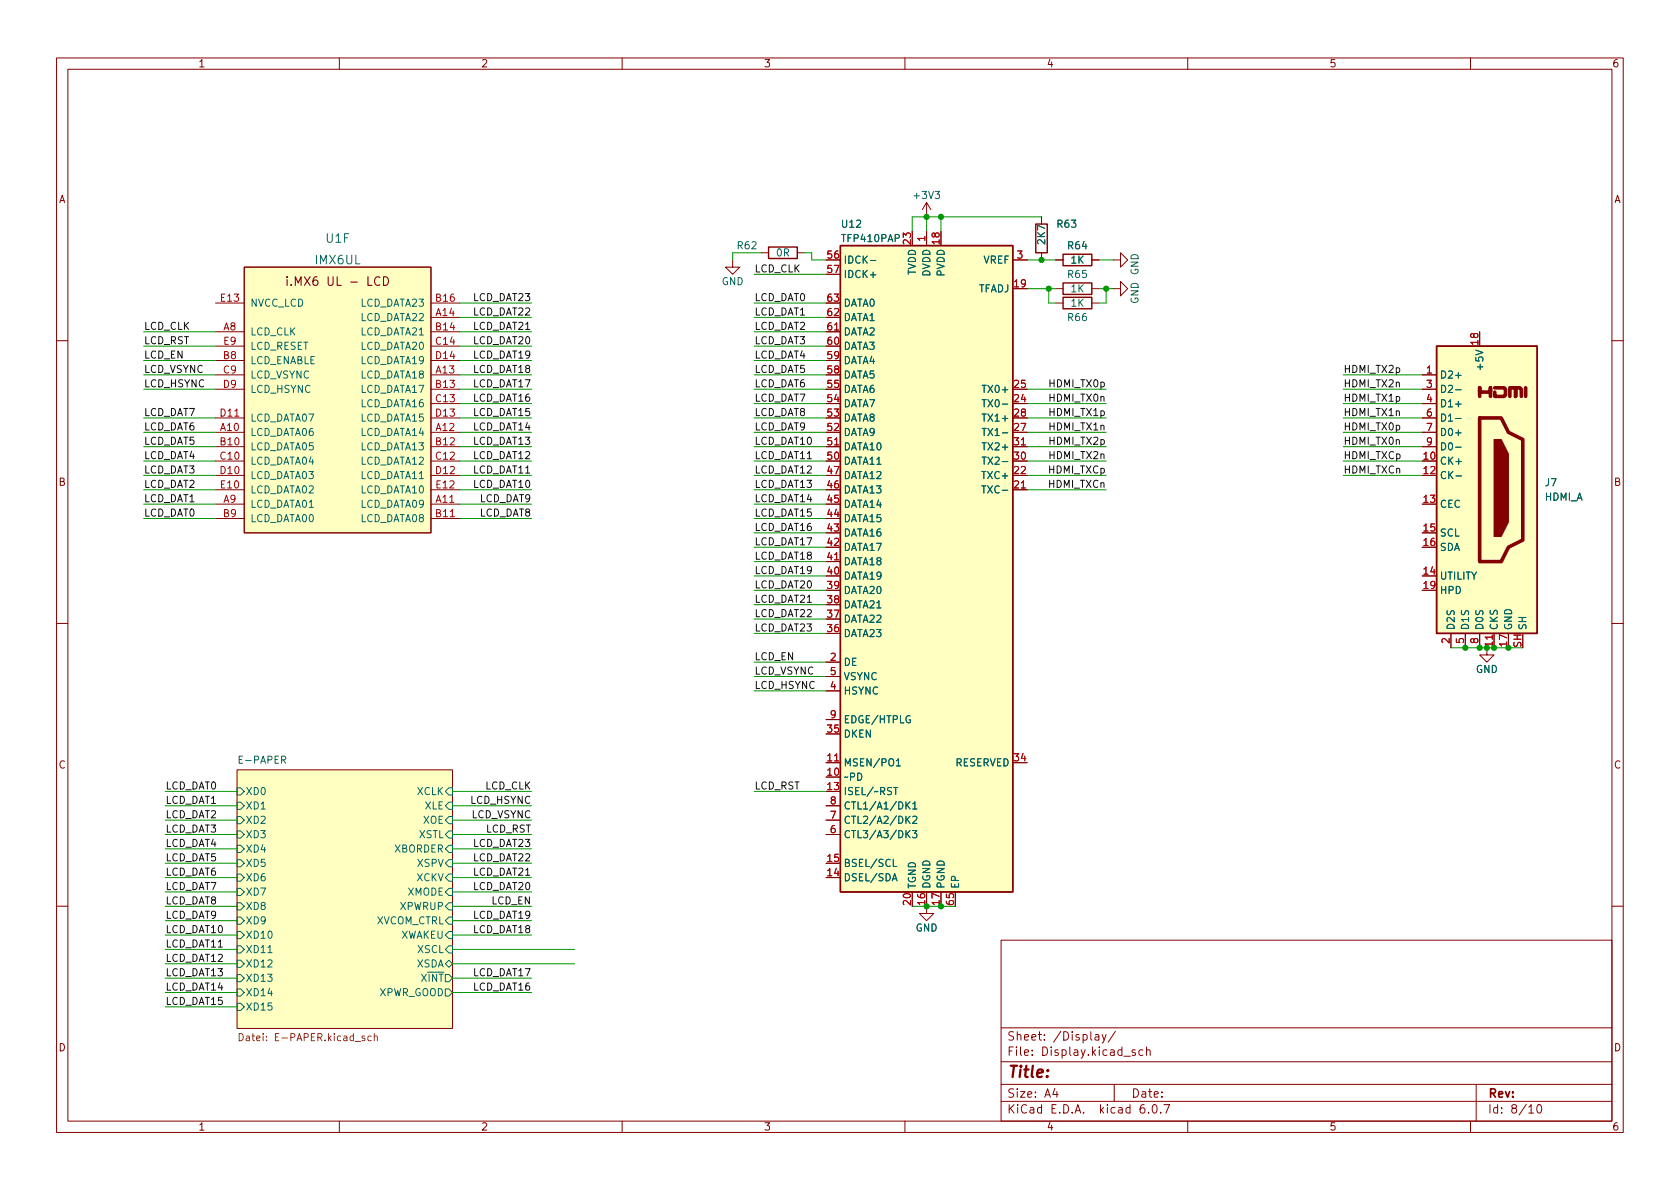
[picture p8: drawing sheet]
<svg xmlns="http://www.w3.org/2000/svg" width="297mm" height="210mm" viewBox="0 0 297 210" stroke-linecap="round" stroke-linejoin="round" font-family="sans-serif">
<g fill="none" stroke="#840000" stroke-width=".18">
<path d="M10 10.2h277v190.1h-277zM12 12.2h273v186.1h-273zM60 10.2v2M110 10.2v2M160 10.2v2M210 10.2v2M260 10.2v2M163.8 35.8v2.5M163.8 35.8l-.7 1.3M163.8 35.8l.8 1.3M184.1 38.3v1.3M38.1 53.6h5.1"/>
<path d="M38.1 58.7h5.1M43.2 47.2h33v47h-33zM76.2 53.6h5.1M76.2 58.7h5.1M76.2 56.1h5.1M129.5 46v1.2h1.3l-1.3 1.3-1.2-1.3h1.2M134.6 44.7h1.3M141 44.7h1.2M146 58.7h2.6M163.8 40.9v2.5M179.1 46h2.5M184.1 44.7v1.3"/>
<path d="M186.7 53.6h1.3M186.7 46h1.3M186.7 51h1.3M193 53.6h1.3M193 46h1.3M193 51h1.3M196.8 46h1.3v1.2l1.3-1.2-1.3-1.3v1.3M196.8 51h1.3v1.3l1.3-1.3-1.3-1.2v1.2M10 60.2h2M38.1 79h5.1M38.1 66.3h5.1M38.1 68.8h5.1"/>
<path d="M38.1 73.9h5.1M38.1 76.4h5.1M38.1 63.7h5.1M38.1 61.2h5.1M76.2 79h5.1M76.2 66.3h5.1M76.2 68.8h5.1M76.2 71.4h5.1M76.2 73.9h5.1M76.2 76.4h5.1M76.2 63.7h5.1M76.2 61.2h5.1"/>
<path d="M146 79h2.6M179.1 79h2.5M251.5 79h2.5M251.5 66.3h2.5M251.5 68.8h2.5M251.5 71.4h2.5M251.5 73.9h2.5M251.5 76.4h2.5M285 60.2h2M38.1 86.6h5.1M38.1 89.1h5.1M38.1 91.7h5.1"/>
<path d="M38.1 81.5h5.1M38.1 84.1h5.1M76.2 86.6h5.1M76.2 89.1h5.1M76.2 91.7h5.1M76.2 81.5h5.1M76.2 84.1h5.1M146 99.3h2.6M179.1 86.6h2.5M10 110.2h2M146 117.1h2.6M146 119.6h2.6"/>
<path d="M256.5 112v2.5M259.1 112v2.5M261.6 112v2.5M262.9 114.5v1.3h1.3l-1.3 1.3-1.3-1.3h1.3M264.2 112v2.5M285 110.2h2M41.9 136.1h38.1v45.8h-38.1zM146 134.9h2.6M146 122.2h2.6M146 127.2h2.6M146 147.6h2.6M146 145h2.6"/>
<path d="M146 142.5h2.6M10 160.2h2M163.8 160.3v1.2h1.3l-1.3 1.3-1.2-1.3h1.2M177 166.3h108v32h-108zM285 160.2h2M60 198.3v2M110 198.3v2M160 198.3v2M177 194.8h108M177 191.8h108M177 187.8h108M177 181.8h108"/>
<path d="M186.5 192.5l-.4 1h1M186.9 193v1M193.6 183h.6l.1 .9M194.3 183.3l-.5 .1a.29 .29 0 0 0-.2 .2 .29 .29 0 0 0 .2 .3h.5M194.9 182.9l.3 1M195.6 182.9l-.5 1.4-.2 .1M197 191.8v3M197.2 182.4l-1.3 1.9M198.7 186.8h1.2M200.7 185.7l-.3-.1-.3 .2 .1 .3 .5 .1v.4h-.6M202.1 185.7l-.5-.1-.2 .3v.4l.1 .3h.6M202.3 195.3a.59 .59 0 0 0-.7 .7v.5l.1 .3h.4l.3-.1v-.5l-.1-.2-.4-.1-.3 .3"/>
<path d="M202.7 185.8l.2-.2 .4 .1 .1 .9M202.7 185.1v1.5M203.1 196.7v.1M203.9 195.4l.2-.1a.81 .81 0 0 1 .6 .7 .81 .81 0 0 1-.3 .8h-.2a.81 .81 0 0 1-.6-.6 .81 .81 0 0 1 .3-.8zM205.2 196.7v.1M205.8 195.3h1l-.7 1.5M210 198.3v2M260 198.3v2M261 191.8v6.5M270.3 195.8l.4-.5v1.5M270.3 196.8h.9M271.9 195.4l.2-.1a.81 .81 0 0 1 .6 .7 .81 .81 0 0 1-.3 .8h-.2a.81 .81 0 0 1-.6-.6 .81 .81 0 0 1 .3-.8z"/>
</g>
<g fill="#ffffc2" stroke="#ffffc2" stroke-width=".18">
<path d="M41.9 136.1h38.1v45.8h-38.1z"/>
<path d="M148.6 43.4h30.5v114.3h-30.5z"/>
<path d="M254 61.2h17.8v50.8h-17.8z"/>
<path d="M43.2 47.2h33v47h-33z"/>
</g>
<g fill="none" stroke="#006464" stroke-width=".18">
<path d="M153.9 46.1h1M173.6 70.7h.8M173.6 68.1h.8M173.6 75.8h.8M173.6 73.2h.8M173.6 78.3h.8M174 70.7v1.2M174 75.8v1.2M257.4 68.9h.9M257.4 74h.9M257.4 79.1h.9M173.6 85.9h.7"/>
<path d="M173.6 80.8h.8M174 80.8v1.3M257.4 84.2h1M41.9 139.3h.6l.7 .6-.7 .7h-.6zM78.7 139.9l.7-.6h.6v1.3h-.6zM158 139.3h.7M158.5 134.5l.4-.3v1.2M158.5 135.4h.7M41.9 141.9h.6l.7 .6-.7 .6h-.6zM41.9 144.4h.6l.7 .6-.7 .7h-.6zM41.9 146.9h.6l.7 .7-.7 .6h-.6zM41.9 149.5h.6l.7 .6-.7 .6h-.6z"/>
<path d="M41.9 152h.6l.7 .6-.7 .7h-.6zM41.9 154.6h.6l.7 .6-.7 .6h-.6zM41.9 157.1h.6l.7 .6-.7 .7h-.6zM41.9 159.6h.6l.7 .7-.7 .6h-.6zM78.7 145l.7-.6h.6v1.3h-.6zM78.7 147.6l.7-.7h.6v1.3h-.6zM78.7 152.6l.7-.6h.6v1.3h-.6zM78.7 157.7l.7-.6h.6v1.3h-.6zM79.4 141.9h.6v1.2h-.6l-.7-.6zM79.4 149.5h.6v1.2h-.6l-.7-.6zM79.4 154.6h.6v1.2h-.6l-.7-.6zM79.4 159.6h.6v1.3h-.6l-.7-.6z"/>
<path d="M157.8 155.8l.4-1.3 .4 1.3M157.9 155.4h.6M157.9 152v1.2h.6M160.4 147.4l.5 .7M160.4 144.9l.5 .7M160.4 142.3l.5 .8M160.9 146.9l-.7 .7M160.9 144.3l-.7 .8M160.9 141.8l-.7 .7M161.3 146.9h.8l-.4 .5 .4 .1v.5l-.2 .1-.6-.1M161.4 144.5l.5-.2 .2 .4-.8 .9h.8M161.4 142.2l.4-.4v1.3"/>
<path d="M161.4 143.1h.7M41.9 164.7h.6l.7 .6-.7 .7h-.6zM41.9 167.3h.6l.7 .6-.7 .6h-.6zM41.9 169.8h.6l.7 .6-.7 .7h-.6zM41.9 162.2h.6l.7 .6-.7 .6h-.6zM41.9 174.9h.6l.7 .6-.7 .6h-.6zM41.9 172.3h.6l.7 .7-.7 .6h-.6zM41.9 177.4h.6l.7 .6-.7 .7h-.6zM47.4 168.5h.7M78.7 162.8l.7-.6h.6v1.2h-.6zM78.7 170.4l.7-.6 .6 .6-.6 .7zM78.7 172.3h.7l.6 .7-.6 .6h-.7z"/>
<path d="M78.7 174.9h.7l.6 .6-.6 .6h-.7zM79.4 167.3h.6v1.2h-.6l-.7-.6zM79.4 164.7h.6v1.3h-.6l-.7-.7z"/>
</g>
<path d="M42.3 182.8a.64 .64 0 0 1 .7 .6 .64 .64 0 0 1-.7 .6zM65.6 183.3l-.3-.1-.3 .2 .2 .6h.4M66.2 183.3l.2-.1 .3 .1v.7M66.2 182.8v1.2" fill="none" stroke="#725600" stroke-width=".18"/>
<path d="M183.1 39.6h2.1v5.1h-2.1zM135.9 43.7h5.1v2h-5.1zM148.6 43.4h30.5v114.3h-30.5zM188 52.6h5v2h-5zM188 50h5v2.1h-5zM188 45h5v2h-5zM254 61.2h17.8v50.8h-17.8z" fill="none" stroke="#840000" stroke-width=".25"/>
<path d="M261.6 70.1v-1.5v.7h1.9v-.7v1.5M261.6 73.9h3.8l1.3 2.5 2.5 1.3v17.8l-2.5 1.3-1.3 2.5h-3.8zM264.3 68.6h1.6l.3 .2v1l-.3 .3h-1.6v-.8M267 70.1v-1.5h1v1.5v-1.5h.7l.3 .2v1.3M269.7 68.6v1.5" fill="none" stroke="#840000" stroke-width=".63"/>
<path d="M264.2 77.7h1.2l1.3 2.6v12l-1.3 2.6h-1.2z" fill="#840000" stroke="#840000" stroke-width=".18"/>
<path d="M50.8 48.9v.2M50.8 49.5v1M51.5 50.3v.2M67.8 48.9a.77 .77 0 0 1 .9 .8 .77 .77 0 0 1-.9 .8z" fill="none" stroke="#840000" stroke-width=".19"/>
<g fill="none" stroke="#009600" stroke-width=".18">
<path d="M163.8 38.3v2.6M166.4 38.3v2.6M184.1 38.3h-22.8v2.6M25.4 58.7h12.7M81.3 56.1h12.7M81.3 58.7h12.7M81.3 53.6h12.7M133.3 56.1h12.7M133.3 58.7h12.7M133.3 53.6h12.7M133.3 48.5h12.7M134.6 44.7h-5.1v1.3"/>
<path d="M142.2 44.7h1.3v1.3h2.5M181.6 51h5.1M181.6 46h5.1M185.4 51v2.6h1.3M194.3 51h2.5M194.3 46h2.5M195.6 51v2.6h-1.3M25.4 79h12.7M25.4 61.2h12.7M25.4 76.4h12.7M25.4 73.9h12.7M25.4 63.7h12.7"/>
<path d="M25.4 68.8h12.7M25.4 66.3h12.7M81.3 79h12.7M81.3 61.2h12.7M81.3 76.4h12.7M81.3 73.9h12.7M81.3 63.7h12.7M81.3 68.8h12.7M81.3 71.4h12.7M81.3 66.3h12.7M133.3 79h12.7M133.3 61.2h12.7"/>
<path d="M133.3 76.4h12.7M133.3 73.9h12.7M133.3 63.7h12.7M133.3 68.8h12.7M133.3 71.4h12.7M133.3 66.3h12.7M181.6 79h14M181.6 76.4h14M181.6 73.9h14M181.6 68.8h14M181.6 71.4h14M237.5 79h14"/>
<path d="M237.5 76.4h14M237.5 73.9h14M237.5 68.8h14M237.5 71.4h14M237.5 66.3h14M25.4 84.1h12.7M25.4 86.6h12.7M25.4 81.5h12.7M25.4 91.7h12.7M25.4 89.1h12.7M81.3 84.1h12.7M81.3 86.6h12.7"/>
<path d="M81.3 81.5h12.7M81.3 91.7h12.7M81.3 89.1h12.7M133.3 84.1h12.7M133.3 86.6h12.7M133.3 81.5h12.7M133.3 91.7h12.7M133.3 89.1h12.7M133.3 99.3h12.7M133.3 94.2h12.7M133.3 96.8h12.7M181.6 84.1h14"/>
<path d="M181.6 86.6h14M181.6 81.5h14M237.5 84.1h14M237.5 81.5h14M133.3 117.1h12.7M133.3 112h12.7M133.3 119.6h12.7M133.3 104.4h12.7M133.3 101.8h12.7M133.3 109.5h12.7M133.3 106.9h12.7M256.5 114.5h6.4"/>
<path d="M264.2 114.5h5M29.2 139.9h12.7M80 139.9h14M133.3 139.9h12.7M133.3 122.2h12.7M29.2 150.1h12.7M29.2 155.2h12.7M29.2 157.7h12.7M29.2 145h12.7M29.2 142.5h12.7M29.2 152.6h12.7M29.2 147.6h12.7"/>
<path d="M80 150.1h14M80 155.2h14M80 157.7h14M80 145h14M80 142.5h14M80 152.6h14M80 147.6h14M29.2 165.3h12.7M29.2 170.4h12.7M29.2 167.9h12.7M29.2 160.3h12.7M29.2 162.8h12.7"/>
<path d="M29.2 178h12.7M29.2 173h12.7M29.2 175.5h12.7M80 165.3h14M80 170.4h21.6M80 167.9h21.6M80 160.3h14M80 162.8h14M80 173h14M80 175.5h14M161.3 160.3h7.6"/>
</g>
<g fill="#009600" stroke="#009600" stroke-width=".18">
<circle cx="266.7" cy="114.5" r=".46"/>
<circle cx="264.2" cy="114.5" r=".46"/>
<circle cx="166.4" cy="160.3" r=".46"/>
<circle cx="163.8" cy="160.3" r=".46"/>
<circle cx="259.1" cy="114.5" r=".46"/>
<circle cx="262.9" cy="114.5" r=".46"/>
<circle cx="261.6" cy="114.5" r=".46"/>
<circle cx="195.6" cy="51" r=".46"/>
<circle cx="184.1" cy="46" r=".46"/>
<circle cx="166.4" cy="38.3" r=".46"/>
<circle cx="163.8" cy="38.3" r=".46"/>
<circle cx="185.4" cy="51" r=".46"/>
</g>
<text font-size="2.8" fill="#840000" x="178" y="190.6">Title:</text>
<g font-size="2.1" fill="#006464">
<text x="55.8" y="46.7">IMX6UL</text>
<text x="57.7" y="42.9">U1F</text>
</g>
<g font-size="2.1" fill="#840000">
<text x="52.1" y="50.5">i.MX6 UL - LCD</text>
<text x="178" y="184">Sheet: /Display/</text>
<text x="178" y="186.7">File: Display.kicad_sch</text>
<text x="178" y="196.9">KiCad E.D.A. kicad 6.0.7</text>
<text x="178" y="194.1">Size: A4</text>
<text x="200" y="194.1">Date:</text>
<text x="263" y="194.1">Rev:</text>
<text x="263" y="196.9">Id: 8/10</text>
</g>
<g font-size="1.8" fill="#840000">
<text x="35" y="11.9">1</text>
<text x="85" y="11.9">2</text>
<text x="135" y="11.9">3</text>
<text x="185" y="11.9">4</text>
<text x="235" y="11.9">5</text>
<text x="285" y="11.9">6</text>
<text x="10.3" y="35.9">A</text>
<text x="285.3" y="35.9">A</text>
<text x="10.3" y="85.9">B</text>
<text x="285.3" y="85.9">B</text>
<text x="10.3" y="135.9">C</text>
<text x="285.3" y="135.9">C</text>
<text x="10.3" y="185.9">D</text>
<text x="285.3" y="185.9">D</text>
<text x="35" y="199.9">1</text>
<text x="85" y="199.9">2</text>
<text x="135" y="199.9">3</text>
<text x="185" y="199.9">4</text>
<text x="235" y="199.9">5</text>
<text x="285" y="199.9">6</text>
</g>
<g font-size="1.8" fill="#006464">
<text x="161.7" y="35.2">+3V3</text>
<text x="148.9" y="40.3">U12</text>
<text x="187" y="40.3">R63</text>
<text x="130.5" y="44.1">R62</text>
<text x="137.3" y="45.3">0R</text>
<text x="149" y="42.8">TFP410PAP</text>
<text x="149.1" y="46.6">IDCK-</text>
<text x="173.8" y="46.6">VREF</text>
<text x="184.8" y="43.1" transform="rotate(-90 184.8 43.1)">2K7</text>
<text x="188.9" y="44.1">R64</text>
<text x="189.4" y="46.6">1K</text>
<text x="127.6" y="50.4">GND</text>
<text x="149.1" y="49.1">IDCK+</text>
<text x="161.9" y="48.8" transform="rotate(-90 161.9 48.8)">TVDD</text>
<text x="164.5" y="48.9" transform="rotate(-90 164.5 48.9)">DVDD</text>
<text x="167" y="48.8" transform="rotate(-90 167 48.8)">PVDD</text>
<text x="172.9" y="51.7">TFADJ</text>
<text x="188.9" y="49.1">R65</text>
<text x="189.4" y="51.7">1K</text>
<text x="201.3" y="53.8" transform="rotate(-90 201.3 53.8)">GND GND</text>
<text x="44.2" y="59.3">LCD_CLK</text>
<text x="44.2" y="54.2">NVCC_LCD</text>
<text x="63.7" y="56.8">LCD_DATA22</text>
<text x="63.7" y="59.3">LCD_DATA21</text>
<text x="63.7" y="54.2">LCD_DATA23</text>
<text x="149.1" y="59.3">DATA2</text>
<text x="149.1" y="56.8">DATA1</text>
<text x="149.1" y="54.2">DATA0</text>
<text x="188.9" y="56.8">R66</text>
<text x="189.4" y="54.2">1K</text>
<text x="44.2" y="64.4">LCD_ENABLE</text>
<text x="44.2" y="61.8">LCD_RESET</text>
<text x="63.7" y="61.8">LCD_DATA20</text>
<text x="63.7" y="64.4">LCD_DATA19</text>
<text x="149.1" y="64.4">DATA4</text>
<text x="149.1" y="61.8">DATA3</text>
<text x="262.3" y="64.9" transform="rotate(-90 262.3 64.9)">+5V</text>
<text x="44.2" y="66.9">LCD_VSYNC</text>
<text x="44.2" y="69.5">LCD_HSYNC</text>
<text x="63.7" y="66.9">LCD_DATA18</text>
<text x="63.7" y="69.5">LCD_DATA17</text>
<text x="149.1" y="69.5">DATA6</text>
<text x="149.1" y="66.9">DATA5</text>
<text x="174.3" y="69.5">TX0+</text>
<text x="254.5" y="66.9">D2+</text>
<text x="254.5" y="69.5">D2-</text>
<text x="44.2" y="77.1">LCD_DATA06</text>
<text x="44.2" y="74.5">LCD_DATA07</text>
<text x="63.7" y="77.1">LCD_DATA14</text>
<text x="63.7" y="72">LCD_DATA16</text>
<text x="63.7" y="74.5">LCD_DATA15</text>
<text x="149.1" y="77.1">DATA9</text>
<text x="149.1" y="74.5">DATA8</text>
<text x="149.1" y="72">DATA7</text>
<text x="174.3" y="74.5">TX1+</text>
<text x="174.7" y="72">TX0-</text>
<text x="174.7" y="77.1">TX1-</text>
<text x="254.5" y="72">D1+</text>
<text x="254.5" y="74.5">D1-</text>
<text x="254.5" y="77.1">D0+</text>
<text x="44.2" y="79.6">LCD_DATA05</text>
<text x="44.2" y="82.2">LCD_DATA04</text>
<text x="63.7" y="79.6">LCD_DATA13</text>
<text x="63.7" y="82.2">LCD_DATA12</text>
<text x="149.1" y="82.2">DATA11</text>
<text x="149.1" y="79.6">DATA10</text>
<text x="174.3" y="79.6">TX2+</text>
<text x="174.7" y="82.2">TX2-</text>
<text x="254.5" y="82.2">CK+</text>
<text x="254.5" y="79.6">D0-</text>
<text x="44.2" y="89.8">LCD_DATA01</text>
<text x="44.2" y="84.7">LCD_DATA03</text>
<text x="44.2" y="87.2">LCD_DATA02</text>
<text x="63.7" y="89.8">LCD_DATA09</text>
<text x="63.7" y="84.7">LCD_DATA11</text>
<text x="63.7" y="87.2">LCD_DATA10</text>
<text x="149.1" y="89.8">DATA14</text>
<text x="149.1" y="87.2">DATA13</text>
<text x="149.1" y="84.7">DATA12</text>
<text x="174" y="84.7">TXC+</text>
<text x="174.4" y="87.2">TXC-</text>
<text x="254.5" y="84.7">CK-</text>
<text x="254.5" y="89.8">CEC</text>
<text x="273.1" y="88.5">HDMI_A</text>
<text x="273.2" y="86">J7</text>
<text x="44.2" y="92.3">LCD_DATA00</text>
<text x="63.7" y="92.3">LCD_DATA08</text>
<text x="149.1" y="94.9">DATA16</text>
<text x="149.1" y="92.3">DATA15</text>
<text x="254.5" y="94.9">SCL</text>
<text x="149.1" y="99.9">DATA18</text>
<text x="149.1" y="97.4">DATA17</text>
<text x="254.5" y="97.4">SDA</text>
<text x="149.1" y="107.6">DATA21</text>
<text x="149.1" y="105">DATA20</text>
<text x="149.1" y="102.5">DATA19</text>
<text x="254.5" y="102.5">UTILITY</text>
<text x="254.5" y="105">HPD</text>
<text x="149.1" y="112.6">DATA23</text>
<text x="149.1" y="110.1">DATA22</text>
<text x="257.2" y="111.5" transform="rotate(-90 257.2 111.5)">D2S</text>
<text x="259.7" y="111.5" transform="rotate(-90 259.7 111.5)">D1S</text>
<text x="262.3" y="111.5" transform="rotate(-90 262.3 111.5)">D0S</text>
<text x="264.8" y="111.5" transform="rotate(-90 264.8 111.5)">CKS</text>
<text x="267.3" y="111.5" transform="rotate(-90 267.3 111.5)">GND</text>
<text x="269.9" y="111.5" transform="rotate(-90 269.9 111.5)">SH</text>
<text x="149.1" y="117.7">DE</text>
<text x="260.9" y="119">GND</text>
<text x="149.1" y="122.8">HSYNC</text>
<text x="149.1" y="120.3">VSYNC</text>
<text x="149.1" y="130.4">DKEN</text>
<text x="149.1" y="127.9">EDGE/HTPLG</text>
<text x="42.4" y="135">E-PAPER</text>
<text x="149.1" y="135.5">MSEN/PO1</text>
<text x="168.8" y="135.5">RESERVED</text>
<text x="43.4" y="140.6">XD0</text>
<text x="43.4" y="143.1">XD1</text>
<text x="73.7" y="140.6">XCLK</text>
<text x="75.1" y="143.1">XLE</text>
<text x="149.1" y="138">~PD</text>
<text x="149.1" y="140.6">ISEL/~RST</text>
<text x="149.1" y="143.1">CTL1/A1/DK1</text>
<text x="43.4" y="145.7">XD2</text>
<text x="43.4" y="148.2">XD3</text>
<text x="74" y="148.2">XSTL</text>
<text x="74.8" y="145.7">XOE</text>
<text x="149.1" y="148.2">CTL3/A3/DK3</text>
<text x="149.1" y="145.7">CTL2/A2/DK2</text>
<text x="43.4" y="150.7">XD4</text>
<text x="43.4" y="153.3">XD5</text>
<text x="43.4" y="155.8">XD6</text>
<text x="69.7" y="150.7">XBORDER</text>
<text x="73.6" y="155.8">XCKV</text>
<text x="73.8" y="153.3">XSPV</text>
<text x="149.1" y="155.8">DSEL/SDA</text>
<text x="149.1" y="153.3">BSEL/SCL</text>
<text x="43.4" y="158.4">XD7</text>
<text x="43.4" y="160.9">XD8</text>
<text x="70.8" y="160.9">XPWRUP</text>
<text x="72.1" y="158.4">XMODE</text>
<text x="161.9" y="157.2" transform="rotate(-90 161.9 157.2)">TGND</text>
<text x="164.5" y="157.2" transform="rotate(-90 164.5 157.2)">DGND</text>
<text x="167" y="157.2" transform="rotate(-90 167 157.2)">PGND</text>
<text x="169.5" y="157.2" transform="rotate(-90 169.5 157.2)">EP</text>
<text x="43.4" y="166">XD10</text>
<text x="43.4" y="163.4">XD9</text>
<text x="66.4" y="163.4">XVCOM_CTRL</text>
<text x="70.7" y="166">XWAKEU</text>
<text x="161.9" y="164.7">GND</text>
<text x="43.4" y="168.5">XD11</text>
<text x="43.4" y="171.1">XD12</text>
<text x="43.4" y="173.6">XD13</text>
<text x="73.1" y="173.6">X~{INT}</text>
<text x="73.6" y="171.1">XSDA</text>
<text x="73.8" y="168.5">XSCL</text>
<text x="43.4" y="176.1">XD14</text>
<text x="43.4" y="178.7">XD15</text>
<text x="66.9" y="176.1">XPWR_GOOD</text>
</g>
<g font-size="1.8" fill="#a90000">
<text x="146.3" y="45.7">56</text>
<text x="161" y="43.1" transform="rotate(-90 161 43.1)">23</text>
<text x="163.6" y="42.7" transform="rotate(-90 163.6 42.7)">1</text>
<text x="166.1" y="43.1" transform="rotate(-90 166.1 43.1)">18</text>
<text x="179.8" y="45.7">3</text>
<text x="39.1" y="53.3">E13</text>
<text x="77.1" y="53.3">B16</text>
<text x="146.3" y="48.3">57</text>
<text x="146.3" y="53.3">63</text>
<text x="179.4" y="50.8">19</text>
<text x="39.5" y="58.4">A8</text>
<text x="77.1" y="55.9">A14</text>
<text x="77.1" y="58.4">B14</text>
<text x="146.3" y="58.4">61</text>
<text x="146.3" y="55.9">62</text>
<text x="39.5" y="63.5">B8</text>
<text x="39.6" y="61">E9</text>
<text x="77.1" y="61">C14</text>
<text x="77.1" y="63.5">D14</text>
<text x="146.3" y="63.5">59</text>
<text x="146.3" y="61">60</text>
<text x="261.4" y="60.9" transform="rotate(-90 261.4 60.9)">18</text>
<text x="39.5" y="66">C9</text>
<text x="39.5" y="68.6">D9</text>
<text x="77.1" y="66">A13</text>
<text x="77.1" y="68.6">B13</text>
<text x="77.1" y="71.1">C13</text>
<text x="146.3" y="71.1">54</text>
<text x="146.3" y="68.6">55</text>
<text x="146.3" y="66">58</text>
<text x="179.4" y="71.1">24</text>
<text x="179.4" y="68.6">25</text>
<text x="252.2" y="66">1</text>
<text x="252.2" y="68.6">3</text>
<text x="252.2" y="71.1">4</text>
<text x="39" y="76.2">A10</text>
<text x="39" y="73.7">D11</text>
<text x="77.1" y="76.2">A12</text>
<text x="77.1" y="73.7">D13</text>
<text x="146.3" y="76.2">52</text>
<text x="146.3" y="73.7">53</text>
<text x="179.4" y="76.2">27</text>
<text x="179.4" y="73.7">28</text>
<text x="252.2" y="73.7">6</text>
<text x="252.2" y="76.2">7</text>
<text x="39" y="78.7">B10</text>
<text x="39" y="81.3">C10</text>
<text x="39" y="83.8">D10</text>
<text x="77.1" y="78.7">B12</text>
<text x="77.1" y="81.3">C12</text>
<text x="77.1" y="83.8">D12</text>
<text x="146.3" y="83.8">47</text>
<text x="146.3" y="81.3">50</text>
<text x="146.3" y="78.7">51</text>
<text x="179.4" y="83.8">22</text>
<text x="179.4" y="81.3">30</text>
<text x="179.4" y="78.7">31</text>
<text x="251.7" y="81.3">10</text>
<text x="251.7" y="83.8">12</text>
<text x="252.2" y="78.7">9</text>
<text x="39.1" y="86.4">E10</text>
<text x="39.5" y="88.9">A9</text>
<text x="77.1" y="88.9">A11</text>
<text x="77.2" y="86.4">E12</text>
<text x="146.3" y="88.9">45</text>
<text x="146.3" y="86.4">46</text>
<text x="179.4" y="86.4">21</text>
<text x="251.7" y="88.9">13</text>
<text x="39.5" y="91.4">B9</text>
<text x="77.1" y="91.4">B11</text>
<text x="146.3" y="94">43</text>
<text x="146.3" y="91.4">44</text>
<text x="251.7" y="94">15</text>
<text x="146.3" y="101.6">40</text>
<text x="146.3" y="99.1">41</text>
<text x="146.3" y="96.5">42</text>
<text x="251.7" y="101.6">14</text>
<text x="251.7" y="96.5">16</text>
<text x="146.3" y="106.7">38</text>
<text x="146.3" y="104.1">39</text>
<text x="251.7" y="104.1">19</text>
<text x="146.3" y="111.8">36</text>
<text x="146.3" y="109.2">37</text>
<text x="256.3" y="113.8" transform="rotate(-90 256.3 113.8)">2</text>
<text x="258.8" y="113.8" transform="rotate(-90 258.8 113.8)">5</text>
<text x="261.4" y="113.8" transform="rotate(-90 261.4 113.8)">8</text>
<text x="146.8" y="116.8">2</text>
<text x="146.8" y="119.4">5</text>
<text x="263.9" y="114.3" transform="rotate(-90 263.9 114.3)">11</text>
<text x="266.4" y="114.3" transform="rotate(-90 266.4 114.3)">17</text>
<text x="269" y="114.5" transform="rotate(-90 269 114.5)">SH</text>
<text x="146.8" y="121.9">4</text>
<text x="146.3" y="129.5">35</text>
<text x="146.8" y="127">9</text>
<text x="146.3" y="137.2">10</text>
<text x="146.3" y="134.6">11</text>
<text x="179.4" y="134.6">34</text>
<text x="146.3" y="139.7">13</text>
<text x="146.8" y="142.2">8</text>
<text x="146.8" y="147.3">6</text>
<text x="146.8" y="144.8">7</text>
<text x="146.3" y="154.9">14</text>
<text x="146.3" y="152.4">15</text>
<text x="161" y="160" transform="rotate(-90 161 160)">20</text>
<text x="163.6" y="160" transform="rotate(-90 163.6 160)">16</text>
<text x="166.1" y="160" transform="rotate(-90 166.1 160)">17</text>
<text x="168.7" y="160" transform="rotate(-90 168.7 160)">65</text>
</g>
<g font-size="1.8" fill="#0f0f0f">
<text x="83.8" y="53.2">LCD_DAT23</text>
<text x="133.3" y="53.2">LCD_DAT0</text>
<text x="133.3" y="48.2">LCD_CLK</text>
<text x="25.4" y="58.3">LCD_CLK</text>
<text x="83.8" y="58.3">LCD_DAT21</text>
<text x="83.8" y="55.8">LCD_DAT22</text>
<text x="133.3" y="58.3">LCD_DAT2</text>
<text x="133.3" y="55.8">LCD_DAT1</text>
<text x="25.4" y="63.4">LCD_EN</text>
<text x="25.4" y="60.9">LCD_RST</text>
<text x="25.4" y="65.9">LCD_VSYNC</text>
<text x="83.8" y="65.9">LCD_DAT18</text>
<text x="83.8" y="63.4">LCD_DAT19</text>
<text x="83.8" y="60.9">LCD_DAT20</text>
<text x="133.3" y="60.9">LCD_DAT3</text>
<text x="133.3" y="65.9">LCD_DAT5</text>
<text x="133.3" y="63.4">LCD_DAT4</text>
<text x="237.5" y="65.9">HDMI_TX2p</text>
<text x="25.4" y="68.5">LCD_HSYNC</text>
<text x="83.8" y="68.5">LCD_DAT17</text>
<text x="83.8" y="71">LCD_DAT16</text>
<text x="133.3" y="68.5">LCD_DAT6</text>
<text x="133.3" y="71">LCD_DAT7</text>
<text x="185.8" y="71">HDMI_TX0n</text>
<text x="185.8" y="68.5">HDMI_TX0p</text>
<text x="237.5" y="68.5">HDMI_TX2n</text>
<text x="237.5" y="71">HDMI_TX1p</text>
<text x="25.4" y="76.1">LCD_DAT6</text>
<text x="25.4" y="73.6">LCD_DAT7</text>
<text x="83.8" y="76.1">LCD_DAT14</text>
<text x="83.8" y="73.6">LCD_DAT15</text>
<text x="133.3" y="76.1">LCD_DAT9</text>
<text x="133.3" y="73.6">LCD_DAT8</text>
<text x="185.8" y="73.6">HDMI_TX1p</text>
<text x="185.8" y="76.1">HDMI_TX1n</text>
<text x="237.5" y="76.1">HDMI_TX0p</text>
<text x="237.5" y="73.6">HDMI_TX1n</text>
<text x="25.4" y="78.6">LCD_DAT5</text>
<text x="25.4" y="83.7">LCD_DAT3</text>
<text x="25.4" y="81.2">LCD_DAT4</text>
<text x="83.8" y="83.7">LCD_DAT11</text>
<text x="83.8" y="81.2">LCD_DAT12</text>
<text x="83.8" y="78.6">LCD_DAT13</text>
<text x="133.3" y="83.7">LCD_DAT12</text>
<text x="133.3" y="81.2">LCD_DAT11</text>
<text x="133.3" y="78.6">LCD_DAT10</text>
<text x="185.5" y="83.7">HDMI_TXCp</text>
<text x="185.8" y="81.2">HDMI_TX2n</text>
<text x="185.8" y="78.6">HDMI_TX2p</text>
<text x="237.5" y="81.2">HDMI_TXCp</text>
<text x="237.5" y="83.7">HDMI_TXCn</text>
<text x="237.5" y="78.6">HDMI_TX0n</text>
<text x="25.4" y="88.8">LCD_DAT1</text>
<text x="25.4" y="86.3">LCD_DAT2</text>
<text x="83.8" y="86.3">LCD_DAT10</text>
<text x="84.7" y="88.8">LCD_DAT9</text>
<text x="133.3" y="86.3">LCD_DAT13</text>
<text x="133.3" y="88.8">LCD_DAT14</text>
<text x="185.5" y="86.3">HDMI_TXCn</text>
<text x="25.4" y="91.3">LCD_DAT0</text>
<text x="84.7" y="91.3">LCD_DAT8</text>
<text x="133.3" y="91.3">LCD_DAT15</text>
<text x="133.3" y="93.9">LCD_DAT16</text>
<text x="133.3" y="101.5">LCD_DAT19</text>
<text x="133.3" y="99">LCD_DAT18</text>
<text x="133.3" y="96.4">LCD_DAT17</text>
<text x="133.3" y="104">LCD_DAT20</text>
<text x="133.3" y="106.6">LCD_DAT21</text>
<text x="133.3" y="111.7">LCD_DAT23</text>
<text x="133.3" y="109.1">LCD_DAT22</text>
<text x="133.3" y="119.3">LCD_VSYNC</text>
<text x="133.3" y="116.7">LCD_EN</text>
<text x="133.3" y="121.8">LCD_HSYNC</text>
<text x="29.2" y="142.1">LCD_DAT1</text>
<text x="29.2" y="139.6">LCD_DAT0</text>
<text x="83.2" y="142.1">LCD_HSYNC</text>
<text x="85.7" y="139.6">LCD_CLK</text>
<text x="133.3" y="139.6">LCD_RST</text>
<text x="29.2" y="149.8">LCD_DAT4</text>
<text x="29.2" y="147.2">LCD_DAT3</text>
<text x="29.2" y="144.7">LCD_DAT2</text>
<text x="83.3" y="144.7">LCD_VSYNC</text>
<text x="83.8" y="149.8">LCD_DAT23</text>
<text x="85.8" y="147.2">LCD_RST</text>
<text x="29.2" y="154.8">LCD_DAT6</text>
<text x="29.2" y="152.3">LCD_DAT5</text>
<text x="83.8" y="152.3">LCD_DAT22</text>
<text x="83.8" y="154.8">LCD_DAT21</text>
<text x="29.2" y="159.9">LCD_DAT8</text>
<text x="29.2" y="157.4">LCD_DAT7</text>
<text x="83.8" y="157.4">LCD_DAT20</text>
<text x="86.9" y="159.9">LCD_EN</text>
<text x="29.2" y="162.5">LCD_DAT9</text>
<text x="29.2" y="165">LCD_DAT10</text>
<text x="29.2" y="167.5">LCD_DAT11</text>
<text x="83.8" y="165">LCD_DAT18</text>
<text x="83.8" y="162.5">LCD_DAT19</text>
<text x="29.2" y="172.6">LCD_DAT13</text>
<text x="29.2" y="170.1">LCD_DAT12</text>
<text x="83.8" y="172.6">LCD_DAT17</text>
<text x="29.2" y="175.2">LCD_DAT14</text>
<text x="29.2" y="177.7">LCD_DAT15</text>
<text x="83.8" y="175.2">LCD_DAT16</text>
</g>
<text font-size="1.8" fill="#725600" x="43.4" y="184.1">Datei: E-PAPER.kicad_sch</text>
</svg>
